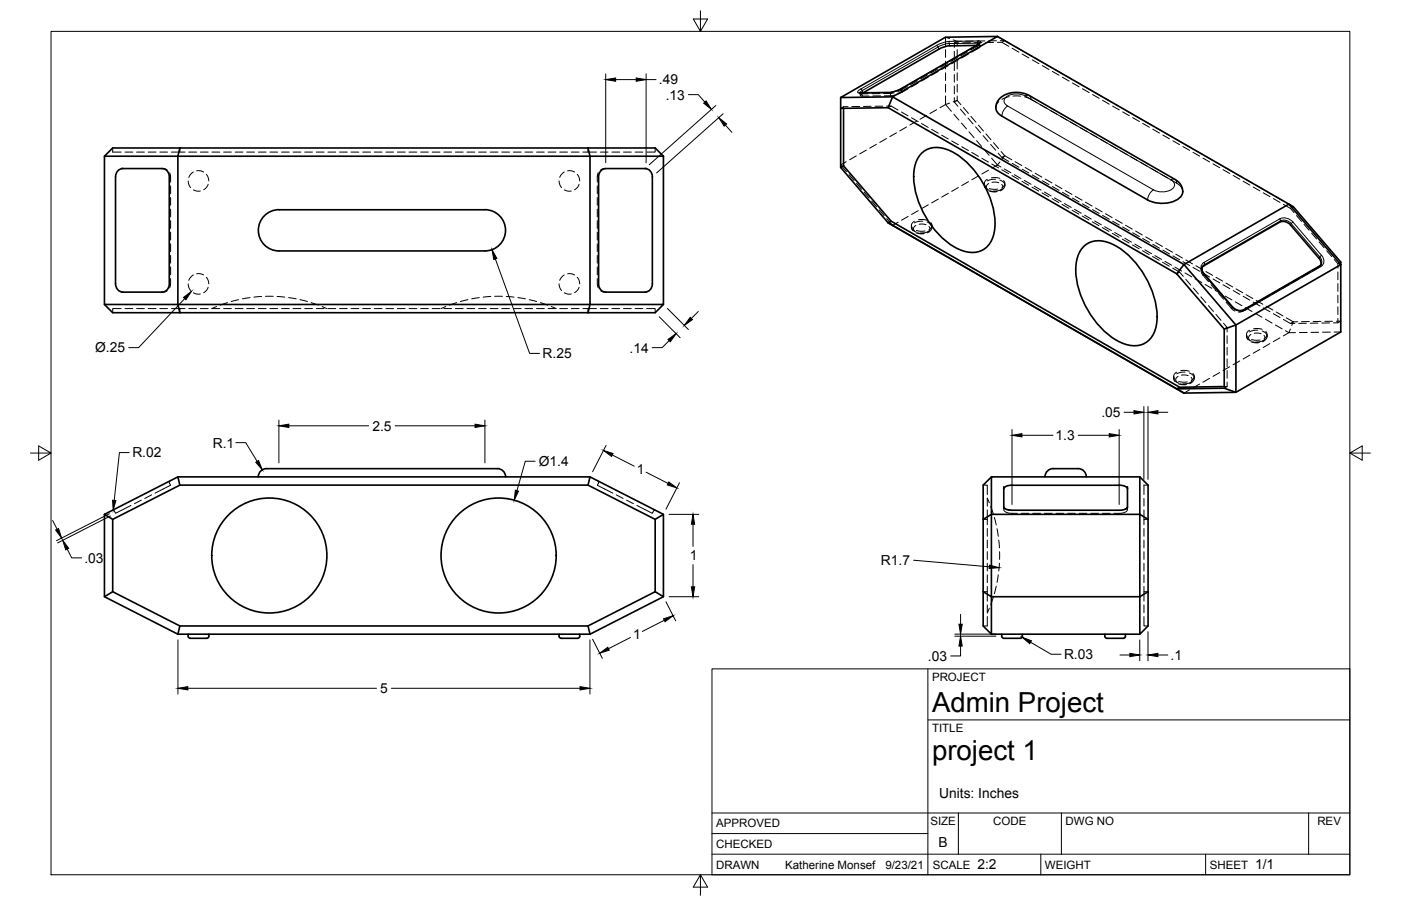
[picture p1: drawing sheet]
<svg xmlns="http://www.w3.org/2000/svg" width="432mm" height="279mm" viewBox="0 0 432 279" stroke-linecap="round" stroke-linejoin="round" font-family="sans-serif">
<!-- layer: Visible -->
<g fill="none" stroke="#000" stroke-width=".51">
<path d="M292.8 14.1l-1.7 .3-1.8 .8-23.3 13.4M300.9 14l-8.1 .1M301.9 13.3l-25.3 14.6-2.3 .6-9.5 .1M307.4 11.2l91.2 52.6 14.6 17v21.6l-32.3 18.6-16 .2M259.1 30.1l32.3-18.6 16-.3-32.3 18.7zM259.1 33.4v18.2l.9-.5v-17.7M259.1 30.1v3.3M273.7 33.2l1.4-3.3 89.8 51.7-2.2 2.8M273.7 33.2l89 51.2M273.7 33.2l-14.6 .2M308.1 30.4l1.8-1.3 2.7-.6 2.7 .2 1.8 .7 45.3 26.1 1 .8 .7 1a3.2 3.2 0 0 1-1.9 4.6 10.1 10.1 0 0 1-8.5-.3l-44.9-25.8a3.2 3.2 0 0 1-1.1-5zM32.2 48.2h22.6v45.7h-22.6z"/>
<path d="M32.2 48.2l2.5-2.6h167.2l2.6 2.6M37.5 52h12.8l1.3 .8 .6 1.6v33.3l-.3 1.1-.8 .9-1 .4h-12.6M37.9 52a2.43 2.43 0 0 0-2.3 2.5v33l.3 1.2a2.27 2.27 0 0 0 2 1.4M55.4 45.6l-.6 2.6h127l-.6-2.6M181.8 48.2h22.7v45.7h-22.7zM198.8 52a2.39 2.39 0 0 1 2.3 2.5v33l-.3 1.2a2.27 2.27 0 0 1-2 1.4M199.2 52h-12.8l-1.3 .8-.6 1.6v33.3l.3 1.1 .8 .9 1 .4h12.6M260 51.1l14.6 17.1-.9 .5-14.6-17.1M284 47.3a7.5 7.5 0 0 1 8.8-.8 26.8 26.8 0 0 1 13.8 23.9 7.3 7.3 0 0 1-6.1 7.4 13.8 13.8 0 0 1-10.1-4.4 27.2 27.2 0 0 1-8.7-20.5 9.3 9.3 0 0 1 2.3-5.6zM86 64.7h63.5M86 64.7a6.4 6.4 0 0 0-6.4 6.3 6.4 6.4 0 0 0 6.4 6.4h63.5a6.4 6.4 0 0 0 6.3-6.4 6.4 6.4 0 0 0-6.3-6.3M274.6 68.2l89 51.2-.9 .5-89-51.2 91.2 52.5"/>
<path d="M334 76.1a7.5 7.5 0 0 1 8.7-.9 26.8 26.8 0 0 1 13.9 24 7.3 7.3 0 0 1-6.2 7.4 13.8 13.8 0 0 1-10-4.5 27.2 27.2 0 0 1-8.8-20.4 9.3 9.3 0 0 1 2.4-5.6zM394.3 68.6l-23.7 13.8M394.3 68.5l1-.2 1.1 .1 1.3 1 8.8 10.2 .6 1.3-.1 .9M32.2 93.9l2.5 2.5h167.2l2.6-2.5M55.4 96.4l-.6-2.5h127l-.6 2.5M362.7 84.4l14.6 17.1M364.9 81.6l32.3-18.7 16 18.7-32.3 18.6zM407.2 81.6l-.5 .4-23.4 13.5-1 .3-1.3-.3-1.1-.9-9-10.4a1.86 1.86 0 0 1-.3-2M377.3 101.5l3.6-1.3v20.8l-3.6-1.3M377.3 119.7l-14.6 .2 2.2 1.3M377.3 119.2l-13.7 .2M377.3 101.5v18.2"/>
<path d="M32.2 158.6v25.4l22.6 11.6h127l22.7-11.6M32.2 158.6l2.5 1.6M54.8 147.1l-22.6 11.5M55.4 149.6l-.6-2.5h127l-.6 2.5M82.1 144.5h71.2M82.2 144.5a2.55 2.55 0 0 0-2.6 2.6M153.3 144.5a2.55 2.55 0 0 1 2.5 2.6M181.8 147.1l22.7 11.5M305.6 147.1h45.7v11.5h-45.7zM305.6 147.1l-2.6 2.5v43.4l2.6 2.6v-11.6h45.7v-25.4l2.5 1.6M309.4 150.1v6.4l.8 .6 1.4 .3 34.6-.2 1.3-.7v-6.4M324.6 144.5h7.7"/>
<path d="M324.6 144.5a2.55 2.55 0 0 0-2.5 2.6M332.3 144.5a2.55 2.55 0 0 1 2.5 2.6M347.5 150.8a2.33 2.33 0 0 0-2.5-1.2l-34.4 .2a1.41 1.41 0 0 0-1.2 1M351.3 147.1l2.5 2.5v43.4l-2.5 2.6v-11.6l2.5-1.5M34.7 160.2l20.7-10.6h125.8l20.7 10.6v22.3l-20.7 10.5h-125.8l-20.7-10.5zM201.9 160.2l2.6-1.6v25.4l-2.6-1.5M303 160.2l2.6-1.6v25.4l-2.6-1.5M34.7 182.5l-2.5 1.5M55.4 193l-.6 2.6M58 196.2a1.46 1.46 0 0 0 1.9 .7h3.2a1 1 0 0 0 1.3-.7M58 195.6v.6M64.3 195.6v.6"/>
<path d="M172.3 196.2a1.46 1.46 0 0 0 1.9 .7h3.2a1 1 0 0 0 1.3-.7M172.3 195.6v.6M178.7 195.6v.6M181.2 193l.6 2.6M305.6 195.6h45.7M308.7 195.6v.6M308.7 196.2a1.46 1.46 0 0 0 1.9 .7h3.3a1 1 0 0 0 1.2-.7M315.1 195.6v.6M340.5 195.6v.6M340.5 196.2l.2 .5 .5 .1M341.1 196.9h5.1M346.9 195.6v.6"/>
<path d="M346.9 196.2l-.2 .5-.5 .1"/>
<circle cx="83" cy="171.3" r="17.7"/>
<circle cx="153.7" cy="171.3" r="17.7"/>
</g>
<!-- layer: Hidden -->
<g fill="none" stroke="#000" stroke-width=".31">
<path d="M291.4 15.3v2.4M291.4 18.9v2.4M292.7 11.9l-1.3-.4v2.6M293.8 12.3l1.2 .4M294.1 15.8v2.4M294.1 19.4v2.4M295 12.7l-.9 .6v1.3M295 12.7v1.4M295 15.3v2.4M295 18.9v2.4M295.3 18.5l-2 1.2M295.5 13.2l-1.4 .1"/>
<path d="M296.4 12.7h-1.4M298.4 16.7l-2 1.2M299.1 13.2h-2.4M300 12.7h-2.4M300.9 14l1.1 .1 .1 .3-2.6 1.7M301.9 13.3l.3 .9M302.6 13.1l-2.4 .1M303.5 12.6l-2.3 .1M306.2 13.1h-2.4M307.1 12.6h-2.4M307.4 11.2l4.4 2.6M308.3 12.6l1.4-.1-.9 .5-1.4 .1"/>
<path d="M308.8 13l2.1 1.3M312 14.9l2 1.2M312.9 14.4l2 1.2M315 16.7l2.1 1.2M316 16.2l2 1.1M318.2 18.5l2 1.1M319 17.9l2.1 1.2M322.1 19.7l2.1 1.2M260 32.9v.5M261.4 32.9h-1.4l-.9 .5M264.8 28.6l.4 .8M264.9 32.8l-2.3 .1"/>
<path d="M266 28.6l-.5 .4-.3 .5 2.6 .1M268.5 32.8h-2.4M271.4 29.6h-2.4M272.1 32.7l-2.4 .1M273.7 33.2l.9-.5 2.2 1.3M274.6 32.7h-1.3M275.8 29.3l-3.2 .2M277.8 34.5l2.1 1.2M279.4 39.2l-2.1 1.2M279.9 27.4l-3 1.6M280.9 36.3l2.1 1.2M282.5 37.4l-2.1 1.2"/>
<path d="M283 25.6l-2.1 1.2M284 38.1l2.1 1.2M285.6 35.6l-2.1 1.2M286.1 23.8l-2.1 1.2M287.1 39.9l2.1 1.2M288.7 33.8l-2.1 1.2M289.2 22l-2.1 1.2M291.4 22.5v2.3M291.4 26v2.4M291.4 29.6v2.6M291.4 32.2l1.8 2.1M291.4 32.2l-1.7 1"/>
<path d="M292.2 20.3l-2 1.1M292.7 31.8l-1.3 .4M294 35.2l1.6 1.8M294.1 23v2.3M294.1 26.5v2.4M294.1 30.1v1.4M295 31l-.9 .5 1.1 1.3M295 31l1.1 1.3M295 22.5v2.3M295 26v2.4M295 29.6v1.4M295 31l-1.2 .4"/>
<path d="M296 33.7l1.6 1.8M296.3 38l1.6 1.8M296.9 33.2l1.6 1.8M298.3 36.4l1.6 1.8M299.2 35.9l1.6 1.8M300.7 39.1l1.5 1.8M301.6 38.6l1.5 1.8M307.8 31.3l-.7 1.1-.2 .8M311 29.8l-2.2 .8M312.2 29.6l2.4 .1M315.8 29.9l1.4 .5 2.4 1.3M320.6 32.3l2.1 1.2"/>
<path d="M321.2 20.2l2.1 1.2M323.7 34.1l2.1 1.1M324.3 22l2.1 1.2M325.2 21.5l2.1 1.2M326.8 35.8l2.1 1.2M327.4 23.8l2.1 1.2M328.3 23.3l2.1 1.2M329.9 37.6l2.1 1.2M330.5 25.6l2.1 1.2M331.4 25.1l2.1 1.1M333 39.4l2.1 1.2M333.6 27.4l2.1 1.2"/>
<path d="M334.5 26.9l2.1 1.1M336.7 29.1l2.1 1.2M337.6 28.6l2.1 1.2M339.8 30.9l2.1 1.2M340.7 30.4l2.1 1.2M342.9 32.7l2.1 1.2M343.8 32.2l2.1 1.2M346 34.5l2.1 1.2M346.9 34l2.1 1.2M349.1 36.3l2.1 1.2M350 35.8l2.1 1.2M352.2 38.1l2.1 1.1"/>
<path d="M353.1 37.5l2.1 1.2M355.3 39.8l2.1 1.2M356.2 39.3l2.1 1.2M34.7 45.6v1.3h2.6M38.5 46.9h2.4M42.1 46.9h2.4M45.7 46.9h2.4M49.3 46.9h2.3M50 52l1.5 .4M52.3 53.3l.2 .8 .1 2.1M52.6 57.3v2.4M55.4 45.6v1.3h-2.6"/>
<path d="M55.4 46.9h1.6M58 55.8l.3 1.2 .5 .8M58.2 46.9h2.4M59.6 53l-.8 .7-.6 1M59.6 58.5l.9 .4h1.2M60.6 52.7l1-.1 1.2 .4M61.8 46.9h2.4M63.6 53.8l.6 1 .1 1M64.2 56.9l-.5 .8-.9 .8M65.3 46.9h2.4M68.9 46.9h2.4M72.5 46.9h2.4"/>
<path d="M76.1 46.9h2.3M79.6 46.9h2.4M83.2 46.9h2.4M86.8 46.9h2.4M90.3 46.9h2.4M93.9 46.9h2.4M97.5 46.9h2.4M101.1 46.9h2.3M104.6 46.9h2.4M108.2 46.9h2.4M111.8 46.9h2.4M115.4 46.9h2.3"/>
<path d="M118.9 46.9h2.4M122.5 46.9h2.4M126.1 46.9h2.4M129.6 46.9h2.4M133.2 46.9h2.4M136.8 46.9h2.4M140.4 46.9h2.3M143.9 46.9h2.4M147.5 46.9h2.4M151.1 46.9h2.4M154.6 46.9h2.4M158.2 46.9h2.4"/>
<path d="M161.8 46.9h2.4M165.4 46.9h2.3M168.9 46.9h2.4M172.3 55.8l.3 1.2 .5 .8M172.5 46.9h2.4M173.9 53l-.8 .7-.6 1M173.9 58.5l1 .4h1.2M174.9 52.7l1-.1 1.2 .4M176.1 46.9h2.4M177.9 53.8l.6 1 .2 1M178.5 56.9l-.5 .8-.9 .8M181.2 45.6v1.3h-1.5"/>
<path d="M181.2 46.9h2.6M184.1 57.3v2.4M184.4 53.3l-.3 .8v2.1M185 46.9h2.4M186.7 52l-1.6 .4M188.6 46.9h2.4M192.2 46.9h2.4M195.7 46.9h2.4M201.9 45.6v1.3h-2.6M260.8 49.9l-1.7 .9 1.8 2.2M261.7 53.8l1.5 1.9M263.9 48.1l-2 1.2"/>
<path d="M264 56.6l1.6 1.8M266.3 59.3l1.6 1.8M267 46.3l-2.1 1.2M270.1 44.5l-2 1.2M273.2 42.7l-2.1 1.2M276.3 41l-2.1 1.1M290.2 41.7l2.1 1.2M292.3 59.6l-2.1 1.2M293.3 43.5l2.1 1.1M295.4 57.8l-2.1 1.2M296.4 45.2l2.1 1.2M298.5 56l-2.1 1.2"/>
<path d="M298.7 40.7l1.5 1.8M299.5 47l2.1 1.2M301 43.4l1.5 1.8M301.6 54.3l-2.1 1.1M302.6 48.8l2.1 1.2M303 41.8l1.5 1.8M303.3 46.1l1.6 1.8M303.4 56.6v.9l.4 .7M303.9 41.3l1.5 1.8M304.3 55.3a1.32 1.32 0 0 0-.5 2.2M304.7 52.5l-2.1 1.2M304.8 58.9l2.3 .3"/>
<path d="M304.9 58.1l1.1 .3 1.6-.1M305.3 44.5l1.6 1.8M305.5 54.8h1.4l1.3 .2M305.6 48.8l1.8 2.1M305.7 50.6l2.1 1.2M306.2 44l1.6 1.8M307.4 50.9l1.1 .6M307.4 50.9l-1.7 1M307.6 47.2l1.2 1.3M308.2 49.9l-.8 1M308.5 46.7l1.2 1.3M308.8 52.4l2.1 1.2"/>
<path d="M309.3 55.7a1.32 1.32 0 0 1-.5 2.2M309.5 52.1l2.1 1.2M309.7 48l-.9 .5 2.1 1.3M309.7 48l2.1 1.3M309.7 48l-.8 1M309.7 56.6v.5a2.07 2.07 0 0 1-1.4 1.8M311.9 54.1l2 1.2M312 50.4l2 1.2M312.6 53.9l2.1 1.2M312.9 49.9l2 1.2M315 55.9l2 1.2M315 52.2l2.1 1.2"/>
<path d="M315.7 55.6l2.1 1.2M316 51.6l2 1.2M318.1 57.7l2 1.2M318.2 54l2 1.1M318.8 57.4l2.1 1.2M319 53.4l2.1 1.2M321.2 59.5l2 1.2M321.2 55.7l2.1 1.2M321.9 59.2l2.1 1.2M322.1 55.2l2.1 1.2M324.3 57.5l2.1 1.2M325.2 57l2.1 1.2"/>
<path d="M327.4 59.3l2.1 1.2M328.3 58.8l2.1 1.2M336.1 41.2l2.1 1.2M339.2 43l2 1.2M342.3 44.7l2 1.3M345.4 46.5l2.1 1.2M348.5 48.3l2 1.2M351.6 50.1l2 1.2M354.7 51.9l2 1.2M357.8 53.7l2 1.2M358.4 41.6l2 1.2M359.3 41.1l2.1 1.2"/>
<path d="M360.8 55.5l2.8 1.6 .6 .8 .3 1.2M361.5 43.4l2.1 1.2M362.4 42.9l2 1.2M364.6 45.2l2 1.2M365.5 44.7l2 1.2M367.7 47l2 1.2M368.6 46.5l2 1.1M370.8 48.8l2 1.2M371.7 48.2l2 1.2M373.9 50.5l2 1.2M374.8 50l2 1.2M377 52.3l2 1.2"/>
<path d="M377.9 51.8l2 1.2M380.1 54.1l2 1.2M381 53.6l2 1.2M383.2 55.9l2 1.2M384 55.4l2.1 1.2M386.2 57.7l2.1 1.2M387.2 57.2l2 1.1M389.3 59.5l2.1 1.1M390.2 58.9l2.1 1.2M52.6 60.9v2.4M52.6 64.5v2.4M52.6 68.1v2.3"/>
<path d="M52.6 71.6v2.4M52.6 75.2v2.4M52.6 78.8v2.4M184.1 60.9v2.4M184.1 64.5v2.4M184.1 68.1v2.3M184.1 71.6v2.4M184.1 75.2v2.4M184.1 78.8v2.4M268.6 62l1.6 1.8M271 64.7l1.5 1.8M273.3 67.4l1.8 2.1 1.7-1"/>
<path d="M279.9 66.7l-2 1.2M280.9 69.5v.9l.5 .7M281.8 68.2a1.32 1.32 0 0 0-.5 2.2M282.3 71.8l2.4 .3M282.4 71.1l1.1 .2 1.6-.1M283 65l-2.1 1.1M283.1 67.8l1.3-.1 1.3 .2M286.1 63.2l-2.1 1.1M286.9 68.6a1.29 1.29 0 0 1-.6 2.2M287.3 69.5v.5a2.09 2.09 0 0 1-1.5 1.8M289.2 61.4l-2.1 1.2M324.3 61.3l2 1.2"/>
<path d="M325 61l2 1.2M327.4 63.1l2 1.1M328.1 62.8l2.1 1.2M330.5 64.9l2 1.1M330.5 61.1l2.1 1.2M331.2 64.6l2 1.1M331.4 60.6l2.1 1.1M333.5 66.6l2.1 1.2M333.6 62.9l2.1 1.2M334.3 66.4l2 1.1M334.5 62.3l2.1 1.2M336.7 68.4l2 1.2"/>
<path d="M336.7 64.6l2.1 1.2M337.4 68.1l2 1.2M337.6 64.1l2.1 1.2M339.7 70.2l2.1 1.2M339.8 66.4l2.1 1.2M340.5 69.9l2 1.2M340.7 65.9l2.1 1.2M342.8 72l2.1 1.2M342.9 68.2l2.1 1.2M343.6 71.7l2 1.2M343.8 67.7l2.1 1.2M345.9 73.8l2.1 1.2"/>
<path d="M346 70l2.1 1.2M346.7 73.5l2 1.2M346.9 69.5l2.1 1.2M349 75.5l2.1 1.2M349.1 71.8l2.1 1.2M349.8 75.3l2 1.2M350 71.3l2.1 1.2M352.1 77.3l2.1 1.2M352.2 73.6l2.1 1.1M352.8 77l2.1 1.2M353.1 73l2.1 1.2M355.2 79.1l2.1 1.2"/>
<path d="M355.3 75.3l2.1 1.2M355.9 78.8l2.1 1.2M356.2 74.8l2.1 1.2M358.4 77.1l2 1.2M359.3 76.6l2.1 1.2M361.5 78.9l2.1 1.2M362.4 78.4l2 1.2M392.5 61.2l2 1.2M393.3 60.7l2.1 1.2M396.4 62.5l2.2 1.3-.9 .5-2.2-1.3M397.7 64.3l1.1 1.3M399.6 66.5l1.6 1.8"/>
<path d="M401.9 69.2l1.6 1.8M404.2 71.9l1.6 1.8M406.6 74.6l1.5 1.8M408.9 77.3l1.5 1.8M37.3 95.2h-2.6v1.2M38.5 95.2h2.4M42.1 95.2h2.4M45.7 95.2h2.4M49.3 95.2h2.3M51.5 89.7l-1.5 .4M52.6 85.9l-.1 2.1-.2 .8M52.6 82.3v2.4"/>
<path d="M52.8 95.2h2.6M57 95.2h-1.6v1.2M58 87.5l.3 1.3 .5 .8M58.2 95.2h2.4M59.6 84.8l-.8 .6-.6 1.1M59.6 90.3l.9 .4h1.2M60.6 84.4h1l1.2 .4M61.8 95.2h2.4M63.6 85.5l.6 1 .1 1M64.2 88.6l-.5 .9-.9 .8M65.3 95.2h2.4M66.7 94.5l-1.4 .7"/>
<path d="M68.9 95.2h2.4M70.1 93.3l-2.2 .8M72.5 95.2h2.4M73.6 92.4l-2.4 .6M76.1 95.2h2.3M77.1 91.8l-2.4 .4M79.6 95.2h2.4M80.6 91.4l-2.3 .2M81.8 91.4h2.4M83.2 95.2h2.4M85.4 91.4l2.4 .2M86.8 95.2h2.4"/>
<path d="M88.9 91.8l2.4 .4M90.3 95.2h2.4M92.5 92.4l2.3 .6M93.9 95.2h2.4M95.9 93.3l2.2 .8M97.5 95.2h2.4M99.3 94.5l1.4 .7M101.1 95.2h2.3M104.6 95.2h2.4M108.2 95.2h2.4M111.8 95.2h2.4M115.4 95.2h2.3"/>
<path d="M118.9 95.2h2.4M122.5 95.2h2.4M126.1 95.2h2.4M129.6 95.2h2.4M133.2 95.2h2.4M136.8 95.2h2.4M137.4 94.5l-1.5 .7M140.4 95.2h2.3M140.8 93.3l-2.3 .8M143.9 95.2h2.4M144.2 92.4l-2.3 .6M147.5 95.2h2.4"/>
<path d="M147.7 91.8l-2.3 .4M151.1 95.2h2.4M151.3 91.4l-2.4 .2M152.5 91.4h2.4M154.6 95.2h2.4M156 91.4l2.4 .2M158.2 95.2h2.4M159.6 91.8l2.3 .4M161.8 95.2h2.4M163.1 92.4l2.3 .6M165.4 95.2h2.3M166.6 93.3l2.2 .8"/>
<path d="M168.9 95.2h2.4M169.9 94.5l1.5 .7M172.3 87.5l.3 1.3 .5 .8M172.5 95.2h2.4M173.9 84.8l-.8 .6-.6 1.1M173.9 90.3l1 .4h1.2M174.9 84.4h1l1.2 .4M176.1 95.2h2.4M177.9 85.5l.6 1 .2 1M178.5 88.6l-.5 .9-.9 .8M179.7 95.2h1.5M183.8 95.2h-2.6v1.2"/>
<path d="M184.1 85.9v2.1l.3 .8M184.1 82.3v2.4M185 95.2h2.4M185.1 89.7l1.6 .4M188.6 95.2h2.4M192.2 95.2h2.4M195.7 95.2h2.4M199.3 95.2h2.6v1.2M358.3 80.9l2.1 1.2M359.1 80.6l2 1.2M361.4 82.7l2.2 1.2M362.1 82.4l2.1 1.2"/>
<path d="M362.7 84.4l.9-.5 1.1 1.3M364.6 80.7l2 1.2M365.2 84.2l2.1 1.2M365.5 86.1l1.5 1.8M365.5 80.2l2 1.2M367.7 82.5l2 1.2M367.8 88.8l1.5 1.8M368.3 86l2.1 1.1M368.6 82l2 1.1M370.1 91.5l1.6 1.8M370.5 82.4a1.9 1.9 0 0 0 .3 2.5l1.7 2M370.6 82.2l-.2 .4"/>
<path d="M370.8 84.2l2 1.2M371.4 87.7l2.1 1.2M371.7 83.7l2 1.2M372.4 94.3l1.6 1.8M373.3 87.8l1.5 1.8M373.9 86l2 1.2M374.5 89.5l2.1 1.2M374.8 97l1.5 1.8M374.8 85.5l2 1.2M375.6 90.5l1.5 1.8M377 87.8l2 1.2M377.1 99.7l1.1 1.3-.9 .5"/>
<path d="M377.6 91.3l2.1 1.2M377.9 87.3l2 1.2M377.9 93.2l1.7 2 1 .7M380.1 89.6l2 1.2M380.7 93.1l2.1 1.2M381 89.1l2 1.2M383.2 91.4l2 1.2M383.8 94.9l2.1 1.2M384 90.9l2.1 1.2M384.9 94.9l-2.2 1.2-1 .1M386.2 93.2l2.1 1.2M386.9 96.6l2.1 1.2"/>
<path d="M387.2 92.6l2 1.2M388 93.1l-2.1 1.2M389.3 95l2.1 1.1M390 98.4l2.1 1.2M390.2 94.4l2.1 1.2M391.1 91.4l-2.1 1.1M392.5 96.7l2 1.2M393.3 96.2l2.1 1.2M394.1 89.6l-2 1.2M395.5 98.5l2.2 1.3M396.4 98l2.2 1.3M397.2 87.8l-2 1.2"/>
<path d="M398.6 99.3l-.9 .5 1.4-.1M398.6 99.3l-.5 1.1M400 99.2l-1.4 .1M400.3 86l-2 1.2M402.6 99.7h-2.3M403.4 84.2l-2 1.2M403.5 99.2h-2.3M406.2 99.6l-2.4 .1M407 81.8l-.4 .5-2.1 1.3M407.1 99.1l-2.4 .1M407.2 81.6l-.3 .4M409.8 99.6h-2.4"/>
<path d="M410.7 99.1h-2.4M411.2 80l1.1 1.3 .9-.5M411.9 99.1l1.3-.1-.9 .5-1.3 .1M412.3 81.3v1.4M412.3 83.9v2.4M412.3 87.5v2.4M412.3 91v2.4M412.3 94.6v2.4M412.3 98.2v1.3M361.7 116.1l.1 .8 .4 .8M362.6 114.8a1.32 1.32 0 0 0-.5 2.1M363.2 118.3l2.3 .3"/>
<path d="M363.3 117.6l1 .3 1.6-.1M363.9 114.3l1.3-.1 1.3 .3M367.7 115.1a1.31 1.31 0 0 1-.5 2.2M368.1 116.1v.5a2.07 2.07 0 0 1-1.5 1.7M369.7 118.4l-2 1.2M372.8 116.7l-2 1.2M375.9 114.9l-2.1 1.2M377.3 119.2h.9l-.9 .5M378.2 101v1.4M378.2 103.5v2.4M378.2 107.1v2.4M378.2 110.7v2.4"/>
<path d="M378.2 114.3v2.3M378.2 117.8v1.4M379 113.1l-2.1 1.2M382.1 111.3l-2.1 1.2M384.2 103.1l.1 1 .3 .7M385.1 101.8a1.32 1.32 0 0 0-.5 2.2M385.2 109.5l-2.1 1.2M385.6 105.4l2.4 .3M385.7 104.7l1.1 .2h1.6M386.4 101.4l1.3-.1 1.3 .3M388.3 107.8l-2.1 1.1M390.1 102.2a1.3 1.3 0 0 1-.5 2.2"/>
<path d="M390.5 103.1v.5a2.09 2.09 0 0 1-1.4 1.8M391.4 106l-2.1 1.2M393.1 100.2l2.1 1.2M394.5 104.2l-2.1 1.2M396.2 102l1 .6M397.2 102.6l-1.7 1M397.7 101.5l-.5 1.1M399.3 102.6h-2.1M402.9 102.5l-2.4 .1M406.4 102.5h-2.3M410 102.4h-2.4M413.2 102.4h-2"/>
<path d="M366.6 120.2l-1.7 1M40.4 155.9l-4.8 2.4-.4-.8-.6-.1M43.6 154.2l-2.2 1.1M46.7 152.6l-2.1 1.1M52.5 148.3l-.3 .5 .4 .8-4.8 2.5M184.2 148.3l.3 .5-.4 .8 4.8 2.5M189.9 152.6l2.1 1.1M193.1 154.2l2.1 1.1M196.3 155.9l4.8 2.4 .4-.8 .6-.1M303 149.6h1.3v2.9M304.3 157.3v2.9h-1.3M304.3 153.7v2.4"/>
<path d="M304.3 153.6l.6 1.5M305.4 156.2l.7 2.2M306.5 159.6l.5 2.3M309.4 156.5a1.64 1.64 0 0 0 2.1 1.8h2M309.4 156.5h.1M310.4 157.1l1.5 .3M314.7 158.3h2.4M318.3 158.3h2.4M321.9 158.3h2.4M325.5 158.3h2.3M329 158.3h2.4M332.6 158.3h2.4"/>
<path d="M336.2 158.3h2.4M339.7 158.3h2.4M345 157.4h.1M346.2 157.2l1-.4 .3-.3a1.64 1.64 0 0 1-2.1 1.8h-2.1M352.6 157.3v2.9h1.2M352.6 153.7v2.4M353.8 149.6h-1.2v2.9M304.3 160.2v1.6M304.3 163v2.4M304.3 166.6v2.3M304.3 170.1v2.4M304.3 173.7v2.4"/>
<path d="M304.3 177.3v2.4M307.3 163l.4 2.4M307.7 177.2l-.4 2.4M307.8 166.6l.2 2.4M308 173.7l-.2 2.4M308.1 170.1v2.4M352.6 160.2v1.6M352.6 163v2.4M352.6 166.6v2.3M352.6 170.1v2.4M352.6 173.7v2.4M352.6 177.3v2.4"/>
<path d="M303 182.5h1.3v2.9M304.3 180.8v1.7M304.3 186.6v2.4M304.3 190.1v2.9h-1.3M304.9 187.6l-.6 1.5M306.1 184.2l-.7 2.3M307 180.8l-.5 2.3M352.6 190.1v2.9h1.2M352.6 180.8v1.7M352.6 186.6v2.4M353.8 182.5h-1.2v2.9"/>
</g>
<!-- layer: Hidden Narrow -->
<g fill="none" stroke="#000" stroke-width=".31">
<path d="M292 19.6l-2.1 1.1M295.1 17.8l-2.1 1.2M298.2 16l-2.1 1.2M301.2 13.9l-.1 .4-1.9 1.1M301.4 13.7l.1 .3M301.8 13.4l.1 .3-.8 .6 .2 .7M265 28.6l.6 .4-.4-.4M267.6 28.9l-2 .1 .2 .6M271.1 28.9h-2.3M274 28.5l.4 .3-2.1 .1M275.5 28.6l-1.1 .2 .2 .7M277.7 27.8l-1 .5"/>
<path d="M277.7 27.8l.3 .7M277.8 27.3l-.1 .5M279.6 26.7l-1.9 1.1M282.7 24.9l-2.1 1.2M285.8 23.1l-2 1.2M288.9 21.3l-2 1.2M317.2 29.5l.6 1.1M303.4 56.7a1.64 1.64 0 0 0 1.5 2M304.7 56.6a1.02 1.02 0 0 0-.4 1.7M305.2 58.9l2.1 .1M305.7 56.2l2.1 .2M306.9 55.3l-1.3 .1-1.3 .4"/>
<path d="M308.2 55.5a1.65 1.65 0 0 1 1.4 1.9M308.7 56.9a1.03 1.03 0 0 1-.4 1.8M308.8 58.4l-1.1 .4-1.5 .1M362.1 55.3l.5 .6 .1 .6M281 69.7a1.64 1.64 0 0 0 1.4 1.9M282.3 69.5a1.06 1.06 0 0 0-.4 1.8M282.8 71.8l2.1 .1M283.3 69.2l2.1 .1M284.4 68.2l-1.3 .1-1.3 .4M285.7 68.5a1.65 1.65 0 0 1 1.5 1.9M286.3 69.8a1.05 1.05 0 0 1-.4 1.8M286.3 71.3l-1.5 .5h-1.1"/>
<path d="M370.6 82.2l-.2 .9 .6 1.4M371 84.5l1.7 2M371 84.5l-.2 .4M371.1 84.4l-.1 .1M373.5 87.4l1.6 1.8M375.8 90.1l1.6 1.8M378.1 92.8l1.7 2M379.8 94.8l1.1 .7M379.8 94.8l-.2 .4M379.9 94.6l-.1 .2M383.2 95.6l-1.2 .2M383.2 95.6l-.2 .4"/>
<path d="M383.3 95.5l-.1 .1M385.1 94.5l-1.9 1.1M388.2 92.7l-2.1 1.2M391.3 90.9l-2.1 1.2M394.4 89.2l-2.1 1.1M397.5 87.4l-2.1 1.2M400.6 85.6l-2.1 1.2M403.7 83.8l-2.1 1.2M406.6 82.1l-1.9 1.1M406.6 82.1l-.3 .5M406.7 82.1h-.1M407.2 81.6l-.6 .5"/>
<path d="M361.8 116.2a1.6 1.6 0 0 0 1.5 1.9M363.1 116.1a1.04 1.04 0 0 0-.4 1.7M363.6 118.3l2.1 .2M364.1 115.7l2.1 .1M365.3 114.8h-1.3l-1.3 .5M366.5 115a1.68 1.68 0 0 1 1.5 1.9M367.1 116.4a1.06 1.06 0 0 1-.4 1.7M367.1 117.9l-1 .4-1.5 .1M384.2 103.3a1.64 1.64 0 0 0 1.5 1.9M385.6 103.1a1.04 1.04 0 0 0-.5 1.8M386.1 105.4l2.1 .1M386.6 102.8l2.1 .1"/>
<path d="M387.7 101.8l-1.3 .1-1.3 .4M389 102.1a1.69 1.69 0 0 1 1.5 1.9M389.6 103.4a1.05 1.05 0 0 1-.5 1.8M389.6 104.9l-1.6 .5-1 .1"/>
</g>
<!-- layer: Visible Narrow -->
<g fill="none" stroke="#000" stroke-width=".31">
<path d="M288.6 14l.5 .5M288.6 14l-23.3 13.5M289.1 14.5l-23.4 13.4M289.1 14.5l.2 .7M292.5 13.4l8.8-.1 .1 .4M292.5 13.4l.3 .7M292.5 13.4l-1.6 .3-1.8 .8M292.5 13.4l.2-.7-2.3 .5-1.8 .8M301.3 13.8h-.1M301.5 12.6l-8.8 .2M301.5 12.6l.7 .4-.9 .9-23.4 13.4M301.5 12.6l-.2 .7 .5 .1"/>
<path d="M265.2 28.6l-.2 .1M265.7 27.9l.3 .7M265.8 27.9l-.5-.4-.9 .6v.4l.6 .2M265.8 27.9l-.8 .7M274 28.5h-.1M277.9 27.3h-.1M277.9 27.3l-1.7 .8-1.9 .4-9.3 .2M310.6 32.7l44.9 25.8M310.6 32.7l-1.3 1.3-.5 1.8M316 29.6l44.9 25.9M316 29.6a5.4 5.4 0 0 0-6.3 .8 1.57 1.57 0 0 0 .9 2.3M317.3 29.4l-.6-.1-.7 .3"/>
<path d="M355.5 58.5l-1.3 1.4-.5 1.8M360.9 55.4a1.75 1.75 0 0 1 1.1 2 1.75 1.75 0 0 1-1.7 1.4l-1.4 .3h-1.4l-2-.6M362.2 55.3l-.6-.1-.7 .2M394.3 68.6l.3-.4-23.4 13.4M394.4 67.5l-23.3 13.4M394.4 67.5a3.4 3.4 0 0 1 4.1 1M394.4 67.5l.2 .6 1.5-.2 1 .4 .9 .7M398 69l8.8 10.2M398 69l-.3 .4M398.5 68.5l8.8 10.3M398.5 68.5l-.5 .5M406.8 79.2l-.3 .5"/>
<path d="M406.8 79.2a2.08 2.08 0 0 1 .4 2.4M407.3 78.7l-.5 .5M407.3 78.7a2.22 2.22 0 0 1-.2 3.5M371.1 84.4h-.3l8.9 10.3a3.5 3.5 0 0 0 4 1M371.1 80.9a2.16 2.16 0 0 0-.2 3.5M371.1 80.9l.2 .7M371.2 81.6l-.6 .6M371.2 81.6l-.2 .4M379.9 94.6l-.3 .1M383.3 95.5l.4 .2M406.7 82l.4 .2M407.1 82.2l-23.4 13.5"/>
</g>
<!-- layer: Border -->
<path d="M15.7 9.7h400.3v260.1h-400.3zM215.9 3.3v6.4l-2.2-3.8h4.4l-2.2 3.8M9.4 139.7h6.3l-3.8-2.2v4.4l3.8-2.2M416 139.7l3.8 2.2v-4.4l-3.8 2.2h6.4M215.9 269.8l2.2 3.8h-4.4l2.2-3.8v6.3" fill="none" stroke="#000" stroke-width=".31"/>
<!-- layer: Titleblock -->
<path d="M219.4 206.3h196.6v63.5h-196.6zM286 206.3v63.5M286 222h130M219.4 257.1h66.6M219.4 250.7h196.6M295.4 250.7v12.7M327.1 250.7v12.7M403.3 250.7v12.7M219.4 263.4h196.6M320.8 263.4v6.4M371.6 263.4v6.4" fill="none" stroke="#000" stroke-width=".31"/>
<!-- layer: Dimensions -->
<g fill="none" stroke="#000" stroke-width=".31">
<path d="M186.7 22.8v27.4M189.7 24.6h6.4M199.1 22.8v27.4M199.1 24.6h3.1M212.2 29.2h3l2 2.3M220.6 32.6l-20.5 18.2M222.9 35.1l-20.5 18.2M223.6 38.6l2 2.2M152.7 79.9l10.5 29.1h3.1M56.9 92.1l-14.2 15.1h-3M203.2 97.7l6.4 6.5M205.7 95.1l6.5 6.5"/>
<path d="M215.2 96.1l-2.1 2.1M206.2 105.1l-2.1 2.1h-3.1M39.8 139.6h-3l-1.6 14.7M72.7 136.5h3l3.5 5.8M86 129.5v13.2M89 131.3h24.6M121.8 131.3h24.6M149.5 129.5v13.2M186.8 137.4l-4.2 8.1M311.9 132.5v23.1M315 134.2h9.5M332.3 134.2h9.6"/>
<path d="M344.9 132.5v23.1M346.5 127.1h3M352.6 125.4v22.4M353.8 125.4v22.4M356.9 127.1h3M33.7 158.4l-16.3 8.4M34 159.1l-16.2 8.3M165 142.2h-3.1l-2.6 9.1M188.7 140.3l6.8 3.5M199.1 145.6l6.8 3.5M206.2 158.6h9.2M209.4 148.9l-4.1 8.1"/>
<path d="M16.2 160.5l1.4 2.7M20.7 169.3l1.4 2.7h3M213.6 161.7v6.8M213.6 174.1v6.9M281.6 172.8l23.3 2M54.8 197.3v16.7M181.8 197.3v16.7M182.6 197.1l3.1 5.9M194.3 196.6l-6.7 3.4M204.7 191.3l-6.7 3.4M205.3 185.6l3 5.9M206.2 184h9.2"/>
<path d="M294.3 195.6h12.7M294.3 196.2h12.7M296.1 199.2v3.1h-3.1M296.1 189.5v3M317.6 198.1l6.4 3.7h3M351.3 197.3v6.5M353.8 194.8v9M57.9 212.3h58.2M120.6 212.3h58.2M345.2 202h3M356.9 202h3"/>
</g>
<g fill="#000" stroke="#000" stroke-width=".31">
<path d="M186.7 24.6l3-.6v1.1zM196.1 24l3 .6-3 .5zM216.9 31.8l.7-.7 1.7 2.6zM221.5 36.3l2.4 1.9-.7 .7zM151.6 77l1.5 2.7-.9 .3zM56.6 91.7l2.4-1.8-1.7 2.5zM212.7 97.9l.7 .7-2.5 1.8zM205.9 104.7l2.5-1.8-1.8 2.5zM86 131.3l3-.5v1zM146.4 130.8l3.1 .5-3.1 .5zM186 138.9l2.9 .9-.4 1zM311.9 134.2l3.1-.5v1z"/>
<path d="M341.9 133.7l3 .5-3 .5zM349.5 126.6l3.1 .5-3.1 .6zM353.8 127.1l3.1-.5v1.1zM34.7 154.3l1 .1-.8 3zM78.8 142.6l.9-.6 1.1 2.9zM158.8 151.2l1 .3-1.3 2.8zM206.1 148.6l2.5 1.9-2.9-1zM17.1 163.4l1-.4 .9 2.9zM19.3 166.6l1.9 2.5-.9 .5zM213.6 158.6l.5 3.1h-1zM304.9 174.3l3.1 .8-3.1 .2zM184.8 201.4l2.5-1.8 .5 .9z"/>
<path d="M204.5 190.8l3-.9-2.5 1.8zM213.1 181h1l-.5 3zM295.6 192.5h1l-.5 3.1zM296.1 196.2l.5 3h-1zM315 196.5l2.9 1.1-.5 .9zM54.8 212.3l3.1-.5v1zM178.8 211.8l3 .5-3 .5zM348.2 201.5l3.1 .5-3.1 .5zM353.8 202l3.1-.5v1z"/>
</g>
<g font-size="8.5">
<text x="287.3" y="219.5">Admin Project</text>
<text x="287.3" y="234.5">project 1</text>
</g>
<g font-size="4.3">
<text x="203.1" y="26.1">.49</text>
<text x="205.2" y="30.7">.13</text>
<text x="29.3" y="108.7">Ø.25</text>
<text x="167.2" y="110.5">R.25</text>
<text x="194" y="108.7">.14</text>
<text x="339.4" y="128.7">.05</text>
<text x="114.8" y="132.8">2.5</text>
<text x="325.3" y="135.7">1.3</text>
<text x="40.8" y="141.1">R.02</text>
<text x="65.6" y="138">R.1</text>
<text x="166.1" y="143.7">Ø1.4</text>
<text x="196.3" y="146.2">1</text>
<text x="26" y="173.5">.03</text>
<text x="212.6" y="172.8">1</text>
<text x="271.5" y="174.3">R1.7</text>
<text x="195.1" y="197.2">1</text>
<text x="286" y="203.8">.03</text>
<text x="327.9" y="203.3">R.03</text>
<text x="360.8" y="203.5">.1</text>
<text x="117.2" y="213.7">5</text>
<text x="289.5" y="246.2">Units: Inches</text>
<text x="289.3" y="261.2">B</text>
<text x="301.2" y="268.1">2:2</text>
<text x="386.8" y="268.1">1/1</text>
</g>
<g font-size="3.5">
<text x="287.3" y="210.1">PROJECT</text>
<text x="287.3" y="225.8">TITLE</text>
<text x="220.7" y="255.2">APPROVED</text>
<text x="286.7" y="254.5">SIZE</text>
<text x="306.1" y="254.5">CODE</text>
<text x="328.4" y="254.5">DWG NO</text>
<text x="406" y="254.5">REV</text>
<text x="220.7" y="261.5">CHECKED</text>
<text x="220.7" y="267.9">DRAWN</text>
<text x="242" y="267.9">Katherine Monsef</text>
<text x="272.9" y="267.9">9/23/21</text>
<text x="287.5" y="267.9">SCALE</text>
<text x="322.1" y="267.9">WEIGHT</text>
<text x="372.9" y="267.9">SHEET</text>
</g>
</svg>
